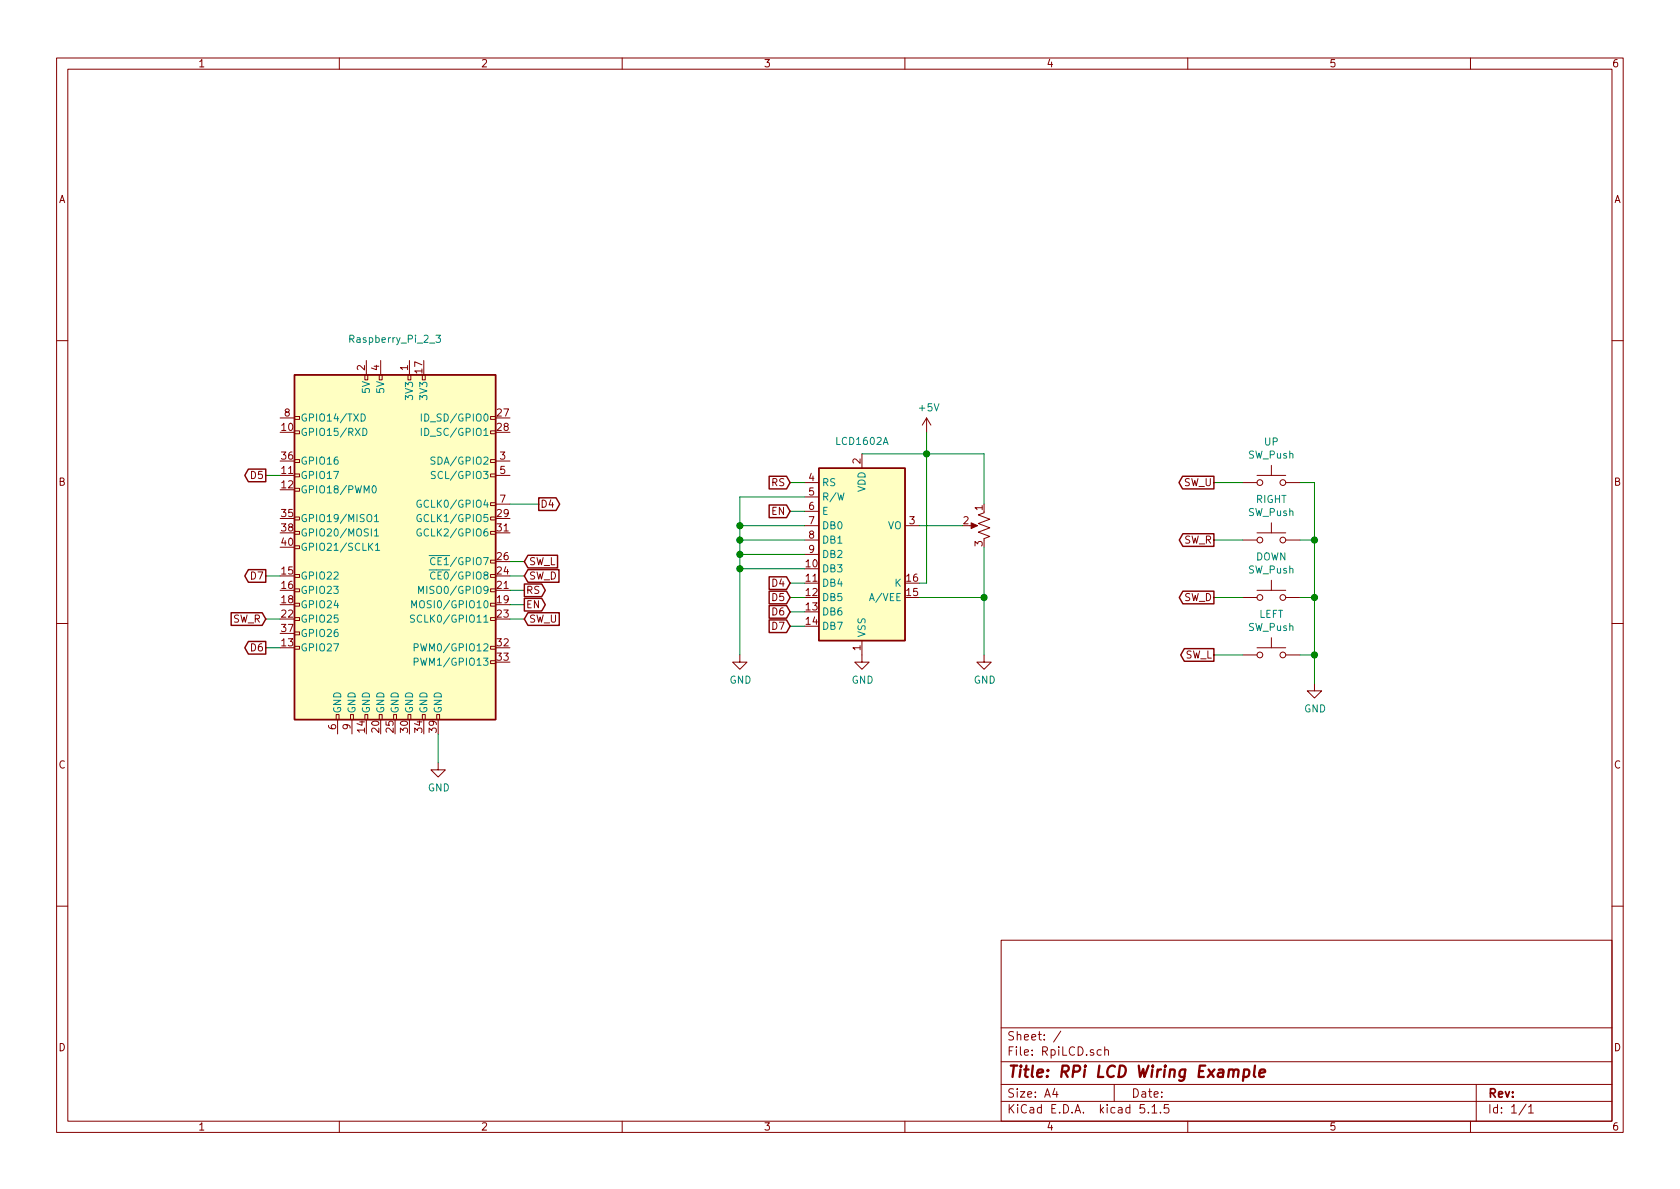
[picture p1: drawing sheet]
<svg xmlns="http://www.w3.org/2000/svg" width="297mm" height="210mm" viewBox="0 0 297 210" stroke-linecap="round" stroke-linejoin="round" font-family="sans-serif">
<g fill="none" stroke="#840000" stroke-width=".18">
<path d="M10 10.3h277v189.9h-277zM12 12.2h273v186.1h-273zM60 10.3v1.9M110 10.3v1.9M160 10.3v1.9M210 10.3v1.9M260 10.3v1.9M10 60.2h2M49.5 73.9h2.6M52.1 76.2h.9v.5h-.9zM52.1 73.7h.9v.5h-.9zM64.5 66.3h.5v.9h-.5z"/>
<path d="M64.8 63.7v2.6M67.1 66.3h.5v.9h-.5zM67.3 63.7v2.6M72.1 66.3h.5v.9h-.5zM72.4 63.7v2.6M74.7 66.3h.5v.9h-.5zM86.7 76.2h.9v.5h-.9zM86.7 73.7h.9v.5h-.9zM163.8 73.9l-.7 1.3M163.8 73.9v2.5M163.8 73.9l.8 1.3M285 60.2h2"/>
<path d="M52.1 96.5h.9v.5h-.9zM52.1 94h.9v.5h-.9zM52.1 91.4h.9v.5h-.9zM52.1 86.4h.9v.5h-.9zM52.1 83.8h.9v.5h-.9zM52.1 81.3h.9v.5h-.9zM86.7 99.1h.9v.5h-.9zM86.7 94h.9v.5h-.9zM86.7 91.4h.9v.5h-.9zM86.7 88.9h.9v.5h-.9zM86.7 83.8h.9v.5h-.9zM86.7 81.3h.9v.5h-.9z"/>
<path d="M87.6 81.5h2.6M87.6 84.1h2.6M87.6 89.1h2.6M142.2 85.3h2.6M142.2 95.5h2.6M142.2 93h2.6M142.2 87.9h2.6M142.2 90.4h2.6M142.2 98h2.6M152.4 80.3v2.5M160 93h2.6M171.4 93h1.1"/>
<path d="M174 90.7l-1 .4 2 .7-2 .8 2 .7-2 .8 2 .8-1 .3M219.7 85.3h2.5M219.7 95.5h2.5M222.2 84.1h5.1M222.2 94.2h5.1M224.8 82.3v1.8M224.8 92.5v1.7M227.3 85.3h2.6M227.3 95.5h2.6M10 110.3h2M52.1 114.3h.9v.5h-.9zM52.1 111.8h.9v.5h-.9z"/>
<path d="M52.1 109.2h.9v.5h-.9zM52.1 106.7h.9v.5h-.9zM52.1 104.1h.9v.5h-.9zM52.1 101.6h.9v.5h-.9zM86.7 116.8h.9v.5h-.9zM86.7 114.3h.9v.5h-.9zM86.7 109.2h.9v.5h-.9zM86.7 106.7h.9v.5h-.9zM86.7 104.1h.9v.5h-.9zM86.7 101.6h.9v.5h-.9zM130.8 115.8v1.3h1.3l-1.3 1.3-1.3-1.3h1.3M152.4 113.3v3.8h1.3l-1.3 1.3-1.3-1.3h1.3"/>
<path d="M174 115.8v1.3h1.3l-1.3 1.3-1.3-1.3h1.3M219.7 115.8h2.5M219.7 105.7h2.5M222.2 114.5h5.1M222.2 104.4h5.1M224.8 102.6v1.8M224.8 112.8v1.7M227.3 115.8h2.6M227.3 105.7h2.6M285 110.3h2M59.4 126.4h.5v.8h-.5zM59.7 127.2v2.6"/>
<path d="M62 126.4h.5v.8h-.5zM62.2 127.2v2.6M64.5 126.4h.5v.8h-.5zM67.1 126.4h.5v.8h-.5zM69.6 126.4h.5v.8h-.5zM72.1 126.4h.5v.8h-.5zM74.7 126.4h.5v.8h-.5zM77.2 126.4h.5v.8h-.5zM77.5 134.9v1.2h1.2l-1.2 1.3-1.3-1.3h1.3M232.4 120.9v1.3h1.3l-1.3 1.2-1.3-1.2h1.3M10 160.2h2M177 166.3h108v32h-108z"/>
<path d="M285 160.2h2M60 198.3v1.9M110 198.3v1.9M160 198.3v1.9M177 194.8h108M177 191.8h108M177 187.8h108M177 181.8h108M186.5 192.5l-.4 1h1M186.8 193v1M187.6 182.3l-1.3 2M194.7 185.7l-.4-.1-.3 .3 .1 .6 .2 .1 .4-.1"/>
<path d="M195.3 185.7h.1a.37 .37 0 0 1 .6 .1v.8M195.3 185.1v1.5M197 191.8v3M202.3 195.3h-.7l-.1 .7 .3-.1 .5 .1 .1 .2-.1 .5-.2 .1-.6-.1M203 196.7v.1M203.7 195.8l.4-.5v1.5M203.7 196.8h.8M205.2 196.7v.1M206.6 195.3h-.7l-.1 .7 .2-.1 .6 .1 .1 .2-.1 .5-.2 .1-.6-.1M210 198.3v1.9M260 198.3v1.9M261 191.8v6.5"/>
<path d="M269.8 195.2l-1.2 2M270.3 195.8l.4-.5v1.5M270.3 196.8h.8"/>
<circle cx="222.8" cy="85.3" r=".51"/>
<circle cx="222.8" cy="95.5" r=".51"/>
<circle cx="226.8" cy="85.3" r=".51"/>
<circle cx="226.8" cy="95.5" r=".51"/>
<circle cx="222.8" cy="115.8" r=".51"/>
<circle cx="222.8" cy="105.7" r=".51"/>
<circle cx="226.8" cy="115.8" r=".51"/>
<circle cx="226.8" cy="105.7" r=".51"/>
</g>
<path d="M220 189.2h.8l.1 .3-.1 .6a.66 .66 0 0 1-1 .2M220 189.1l-.2 2M221.9 188.4l-.2 1.8 .2 .2M222.7 189.8l1-.2-.1-.4-.5-.1-.4 .3v.9l.2 .1 .6-.1" fill="none" stroke="#840000" stroke-width=".41"/>
<g fill="#ffffc2" stroke="#ffffc2" stroke-width=".18">
<path d="M52.1 66.3h35.5v60.9h-35.5z"/>
<path d="M144.8 82.8h15.2v30.5h-15.2z"/>
</g>
<g fill="none" stroke="#840000" stroke-width=".25">
<path d="M52.1 66.3h35.5v60.9h-35.5zM43.9 83h3.1v2.2h-3.1l-.6-1.1zM93.3 98.2h5.3v2.2h-5.3l-.6-1.1zM95.2 88h3.1l.7 1.1-.7 1.2h-3.1zM136 89.3h3.1l.6 1.1-.6 1.1h-3.1zM136 84.2h3.1l.6 1.1-.6 1.2h-3.1zM144.8 82.8h15.2v30.5h-15.2zM209.1 84.2h5.5v2.3h-5.5l-.6-1.2zM209.1 94.4h5.5v2.2h-5.5l-.6-1.1zM40.9 108.4h5.5l.6 1.1-.6 1.1h-5.5zM43.9 100.7h3.1v2.3h-3.1l-.6-1.2zM43.9 113.4h3.1v2.3h-3.1l-.6-1.2z"/>
<path d="M92.7 105.8h3.1l.6 1.1-.6 1.1h-3.1zM92.7 103.3h3.1l.6 1.1-.6 1.1h-3.1zM93.3 108.4h5.6v2.2h-5.6l-.6-1.1zM93.3 100.7h5.5v2.3h-5.5l-.6-1.2zM136 109.6h3.1l.6 1.1-.6 1.2h-3.1zM136 107.1h3.1l.6 1.1-.6 1.1h-3.1zM136 102h3.1l.6 1.1-.6 1.1h-3.1zM136 104.5h3.1l.6 1.2-.6 1.1h-3.1zM209.1 104.5h5.5v2.3h-5.5l-.6-1.1zM209.4 114.7h5.2v2.2h-5.2l-.6-1.1z"/>
</g>
<g fill="none" stroke="#008484" stroke-width=".18">
<path d="M77.1 59.3h.8l-.4 .5 .3 .1v.5l-.2 .1-.5-.1M63.9 73.2a.64 .64 0 0 1 .7 .6 .64 .64 0 0 1-.7 .7zM64.2 75.7a.64 .64 0 0 1 .7 .7 .64 .64 0 0 1-.7 .6zM74.5 73.2v1.3M74.5 75.7v1.3M65.4 96.6l.5 .7M65.9 86l.2-.1a.67 .67 0 0 1 .4 .6 .67 .67 0 0 1-.4 .7l-.3-.5zM65.9 96.1l-.7 .7M66.2 91.3l.4-.3v1.2M66.2 93.9l.4-.4v1.3M66.2 92.2h.7M66.2 94.8h.7"/>
<path d="M66.4 96.4l.4-.3v1.2M66.4 97.3h.7M74.4 91.1a.59 .59 0 0 0-.7 .5 .59 .59 0 0 0 .7 .6l.1-.5h-.3M74.4 93.6a.59 .59 0 0 0-.7 .6 .59 .59 0 0 0 .7 .5l.1-.4h-.3M74.4 88.5a.59 .59 0 0 0-.7 .6 .59 .59 0 0 0 .7 .6l.1-.5h-.3M75.9 98.2h1.2M76.9 98.7a.6 .6 0 0 0-.8 .4 .6 .6 0 0 0 .6 .8l.2-.2M76.9 80.9l-.5-.1-.2 .3 .1 .3 .6 .2v.4l-.2 .1-.5-.1M77 83.4h-.5l-.2 .1v.3l.6 .3 .1 .3-.3 .2h-.4M72.8 107.5v-1.3l.4 .9 .4-.9v1.3M73.2 114.5l.6-.1 .1-.4-.2-.2h-.5v1.3M73.2 117h.6l.1-.5-.2-.1h-.5v1.2"/>
<path d="M73.3 108.8h-.5l-.2 .1 .1 .4 .5 .2 .1 .3-.2 .2h-.5M74 104.9v-1.2l.4 .9 .5-.9v1.2M75.9 100.8h1.2M76.9 101.3a.6 .6 0 0 0-.8 .4 .6 .6 0 0 0 .6 .7l.2-.1"/>
</g>
<path d="M171.7 92.5l1.1 .5-1.1 .5z" fill="#840000" stroke="#840000" stroke-width=".18"/>
<g fill="none" stroke="#008400" stroke-width=".18">
<path d="M163.8 76.4v26.7h-1.2M47 84.1h2.5M90.2 89.1h5M90.2 99.3h2.5M130.8 95.5h11.4M130.8 98h11.4M130.8 93h11.4M139.7 85.3h2.5M139.7 90.4h2.5M142.2 87.9h-11.4v27.9M152.4 80.3h21.6v8.8M162.6 93h7.6"/>
<path d="M174 96.8v19M214.6 95.5h5.1M214.6 85.3h5.1M229.9 95.5h2.5M229.9 85.3h2.5v35.6M47 101.8h2.5M47 114.5h2.5M47 109.5h2.5M90.2 101.8h2.5M90.2 104.4h2.5M90.2 106.9h2.5M90.2 109.5h2.5"/>
<path d="M130.8 100.6h11.4M139.7 103.1h2.5M139.7 105.7h2.5M139.7 108.2h2.5M139.7 110.7h2.5M162.6 105.7h11.4M214.6 105.7h5.1M214.6 115.8h5.1M229.9 105.7h2.5M229.9 115.8h2.5M77.5 129.8v5.1"/>
</g>
<g fill="#008400" stroke="#008400" stroke-width=".25">
<circle cx="174" cy="105.7" r=".51"/>
<circle cx="232.4" cy="115.8" r=".51"/>
<circle cx="163.8" cy="80.3" r=".51"/>
<circle cx="130.8" cy="98" r=".51"/>
<circle cx="130.8" cy="93" r=".51"/>
<circle cx="130.8" cy="95.5" r=".51"/>
<circle cx="232.4" cy="95.5" r=".51"/>
<circle cx="232.4" cy="105.7" r=".51"/>
<circle cx="130.8" cy="100.6" r=".51"/>
</g>
<text font-size="2.8" fill="#840000" x="178" y="190.5">Title: RPi LCD Wiring Example</text>
<g font-size="2.1" fill="#840000">
<text x="178" y="184">Sheet: /</text>
<text x="178" y="186.7">File: RpiLCD.sch</text>
<text x="178" y="196.9">KiCad E.D.A. kicad 5.1.5</text>
<text x="178" y="194.1">Size: A4</text>
<text x="200" y="194.1">Date:</text>
<text x="263" y="194.1">Rev:</text>
<text x="263" y="196.9">Id: 1/1</text>
</g>
<g font-size="1.8" fill="#840000">
<text x="35" y="11.9">1</text>
<text x="85" y="11.9">2</text>
<text x="135" y="11.9">3</text>
<text x="185" y="11.9">4</text>
<text x="235" y="11.9">5</text>
<text x="285" y="11.9">6</text>
<text x="10.4" y="35.9">A</text>
<text x="285.4" y="35.9">A</text>
<text x="64.5" y="65.5" transform="rotate(-90 64.5 65.5)">2</text>
<text x="67.1" y="65.5" transform="rotate(-90 67.1 65.5)">4</text>
<text x="72.1" y="65.5" transform="rotate(-90 72.1 65.5)">1</text>
<text x="74.7" y="66" transform="rotate(-90 74.7 66)">17</text>
<text x="49.8" y="76.2">10</text>
<text x="50.3" y="73.7">8</text>
<text x="87.9" y="73.7">27</text>
<text x="87.9" y="76.2">28</text>
<text x="49.8" y="83.8">11</text>
<text x="49.8" y="81.3">36</text>
<text x="88.4" y="81.3">3</text>
<text x="88.4" y="83.8">5</text>
<text x="152.1" y="82" transform="rotate(-90 152.1 82)">2</text>
<text x="10.4" y="85.9">B</text>
<text x="44.5" y="84.7">D5</text>
<text x="49.8" y="86.4">12</text>
<text x="88.4" y="88.9">7</text>
<text x="95.5" y="89.8">D4</text>
<text x="136.4" y="86">RS</text>
<text x="143" y="85.1">4</text>
<text x="143" y="87.6">5</text>
<text x="209.3" y="86">SW_U</text>
<text x="285.4" y="85.9">B</text>
<text x="49.8" y="91.4">35</text>
<text x="49.8" y="94">38</text>
<text x="87.9" y="91.4">29</text>
<text x="87.9" y="94">31</text>
<text x="136.4" y="91.1">EN</text>
<text x="143" y="90.2">6</text>
<text x="143" y="92.7">7</text>
<text x="143" y="95.2">8</text>
<text x="160.8" y="92.7">3</text>
<text x="170.3" y="92.7">2</text>
<text x="173.7" y="90.3" transform="rotate(-90 173.7 90.3)">1</text>
<text x="49.8" y="101.6">15</text>
<text x="49.8" y="96.5">40</text>
<text x="87.9" y="101.6">24</text>
<text x="87.9" y="99.1">26</text>
<text x="93.5" y="99.9">SW_L</text>
<text x="142.5" y="100.3">10</text>
<text x="143" y="97.8">9</text>
<text x="173.7" y="96.6" transform="rotate(-90 173.7 96.6)">3</text>
<text x="209.3" y="96.1">SW_R</text>
<text x="44.5" y="102.5">D7</text>
<text x="49.8" y="104.1">16</text>
<text x="49.8" y="106.7">18</text>
<text x="87.9" y="106.7">19</text>
<text x="87.9" y="104.1">21</text>
<text x="93" y="107.6">EN</text>
<text x="93" y="105">RS</text>
<text x="93.5" y="102.5">SW_D</text>
<text x="136.7" y="103.8">D4</text>
<text x="136.7" y="106.3">D5</text>
<text x="142.5" y="102.9">11</text>
<text x="142.5" y="105.4">12</text>
<text x="142.5" y="107.9">13</text>
<text x="160.3" y="105.4">15</text>
<text x="160.3" y="102.9">16</text>
<text x="209.3" y="106.3">SW_D</text>
<text x="41.1" y="110.1">SW_R</text>
<text x="49.8" y="109.2">22</text>
<text x="49.8" y="111.8">37</text>
<text x="87.9" y="109.2">23</text>
<text x="93.5" y="110.1">SW_U</text>
<text x="136.7" y="111.4">D7</text>
<text x="136.7" y="108.8">D6</text>
<text x="142.5" y="110.5">14</text>
<text x="44.5" y="115.2">D6</text>
<text x="49.8" y="114.3">13</text>
<text x="87.9" y="114.3">32</text>
<text x="87.9" y="116.8">33</text>
<text x="152.1" y="115" transform="rotate(-90 152.1 115)">1</text>
<text x="209.5" y="116.5">SW_L</text>
<text x="59.4" y="129" transform="rotate(-90 59.4 129)">6</text>
<text x="62" y="129" transform="rotate(-90 62 129)">9</text>
<text x="64.5" y="129.5" transform="rotate(-90 64.5 129.5)">14</text>
<text x="67.1" y="129.5" transform="rotate(-90 67.1 129.5)">20</text>
<text x="69.6" y="129.5" transform="rotate(-90 69.6 129.5)">25</text>
<text x="72.1" y="129.5" transform="rotate(-90 72.1 129.5)">30</text>
<text x="74.7" y="129.5" transform="rotate(-90 74.7 129.5)">34</text>
<text x="77.2" y="129.5" transform="rotate(-90 77.2 129.5)">39</text>
<text x="10.4" y="135.9">C</text>
<text x="285.4" y="135.9">C</text>
<text x="10.4" y="185.9">D</text>
<text x="285.4" y="185.9">D</text>
<text x="35" y="199.9">1</text>
<text x="85" y="199.9">2</text>
<text x="135" y="199.9">3</text>
<text x="185" y="199.9">4</text>
<text x="235" y="199.9">5</text>
<text x="285" y="199.9">6</text>
</g>
<g font-size="1.8" fill="#008484">
<text x="62.2" y="60.6">Raspberry_Pi_2_3</text>
<text x="65.4" y="69.5" transform="rotate(-90 65.4 69.5)">5V</text>
<text x="67.9" y="69.5" transform="rotate(-90 67.9 69.5)">5V</text>
<text x="73" y="70.5" transform="rotate(-90 73 70.5)">3V3</text>
<text x="75.6" y="70.5" transform="rotate(-90 75.6 70.5)">3V3</text>
<text x="53.1" y="77.1">GPIO15/RXD</text>
<text x="53.1" y="74.5">GPIO14/TXD</text>
<text x="75.5" y="74.5">ID_SD/GPIO0</text>
<text x="75.5" y="77.1">ID_SC/GPIO1</text>
<text x="162.6" y="72.7">+5V</text>
<text x="53.1" y="82.2">GPIO16</text>
<text x="77" y="82.2">SDA/GPIO2</text>
<text x="148" y="78.7">LCD1602A</text>
<text x="220.7" y="81.1">SW_Push</text>
<text x="223.6" y="78.8">UP</text>
<text x="53.1" y="84.7">GPIO17</text>
<text x="53.1" y="87.2">GPIO18/PWM0</text>
<text x="74.7" y="89.8">GCLK0/GPIO4</text>
<text x="77.2" y="84.7">SCL/GPIO3</text>
<text x="145.3" y="86">RS</text>
<text x="145.3" y="88.5">R/W</text>
<text x="153" y="87" transform="rotate(-90 153 87)">VDD</text>
<text x="222" y="88.9">RIGHT</text>
<text x="53.1" y="92.3">GPIO19/MISO1</text>
<text x="53.1" y="94.9">GPIO20/MOSI1</text>
<text x="74.7" y="92.3">GCLK1/GPIO5</text>
<text x="74.7" y="94.9">GCLK2/GPIO6</text>
<text x="145.3" y="91.1">E</text>
<text x="145.3" y="93.6">DB0</text>
<text x="156.9" y="93.6">VO</text>
<text x="220.7" y="91.3">SW_Push</text>
<text x="53.1" y="97.4">GPIO21/SCLK1</text>
<text x="77.3" y="99.9">CE1/GPIO7</text>
<text x="145.3" y="101.2">DB3</text>
<text x="145.3" y="96.1">DB1</text>
<text x="145.3" y="98.7">DB2</text>
<text x="220.7" y="101.4">SW_Push</text>
<text x="222" y="99.1">DOWN</text>
<text x="53.1" y="102.5">GPIO22</text>
<text x="53.1" y="105">GPIO23</text>
<text x="53.1" y="107.6">GPIO24</text>
<text x="74.2" y="107.6">MOSI0/GPIO10</text>
<text x="75.2" y="105">MISO0/GPIO9</text>
<text x="77.3" y="102.5">CE0/GPIO8</text>
<text x="145.3" y="103.8">DB4</text>
<text x="145.3" y="106.3">DB5</text>
<text x="154.2" y="106.3">A/VEE</text>
<text x="158.2" y="103.8">K</text>
<text x="53.1" y="110.1">GPIO25</text>
<text x="53.1" y="112.6">GPIO26</text>
<text x="73.9" y="110.1">SCLK0/GPIO11</text>
<text x="145.3" y="108.8">DB6</text>
<text x="145.3" y="111.4">DB7</text>
<text x="153" y="112.8" transform="rotate(-90 153 112.8)">VSS</text>
<text x="220.7" y="111.6">SW_Push</text>
<text x="222.6" y="109.3">LEFT</text>
<text x="53.1" y="115.2">GPIO27</text>
<text x="74.4" y="115.2">PWM0/GPIO12</text>
<text x="74.4" y="117.7">PWM1/GPIO13</text>
<text x="129" y="120.9">GND</text>
<text x="150.6" y="120.9">GND</text>
<text x="172.2" y="120.9">GND</text>
<text x="230.6" y="126">GND</text>
<text x="60.3" y="126.2" transform="rotate(-90 60.3 126.2)">GND</text>
<text x="62.9" y="126.2" transform="rotate(-90 62.9 126.2)">GND</text>
<text x="65.4" y="126.2" transform="rotate(-90 65.4 126.2)">GND</text>
<text x="67.9" y="126.2" transform="rotate(-90 67.9 126.2)">GND</text>
<text x="70.5" y="126.2" transform="rotate(-90 70.5 126.2)">GND</text>
<text x="73" y="126.2" transform="rotate(-90 73 126.2)">GND</text>
<text x="75.6" y="126.2" transform="rotate(-90 75.6 126.2)">GND</text>
<text x="78.1" y="126.2" transform="rotate(-90 78.1 126.2)">GND</text>
<text x="75.6" y="139.9">GND</text>
</g>
</svg>
